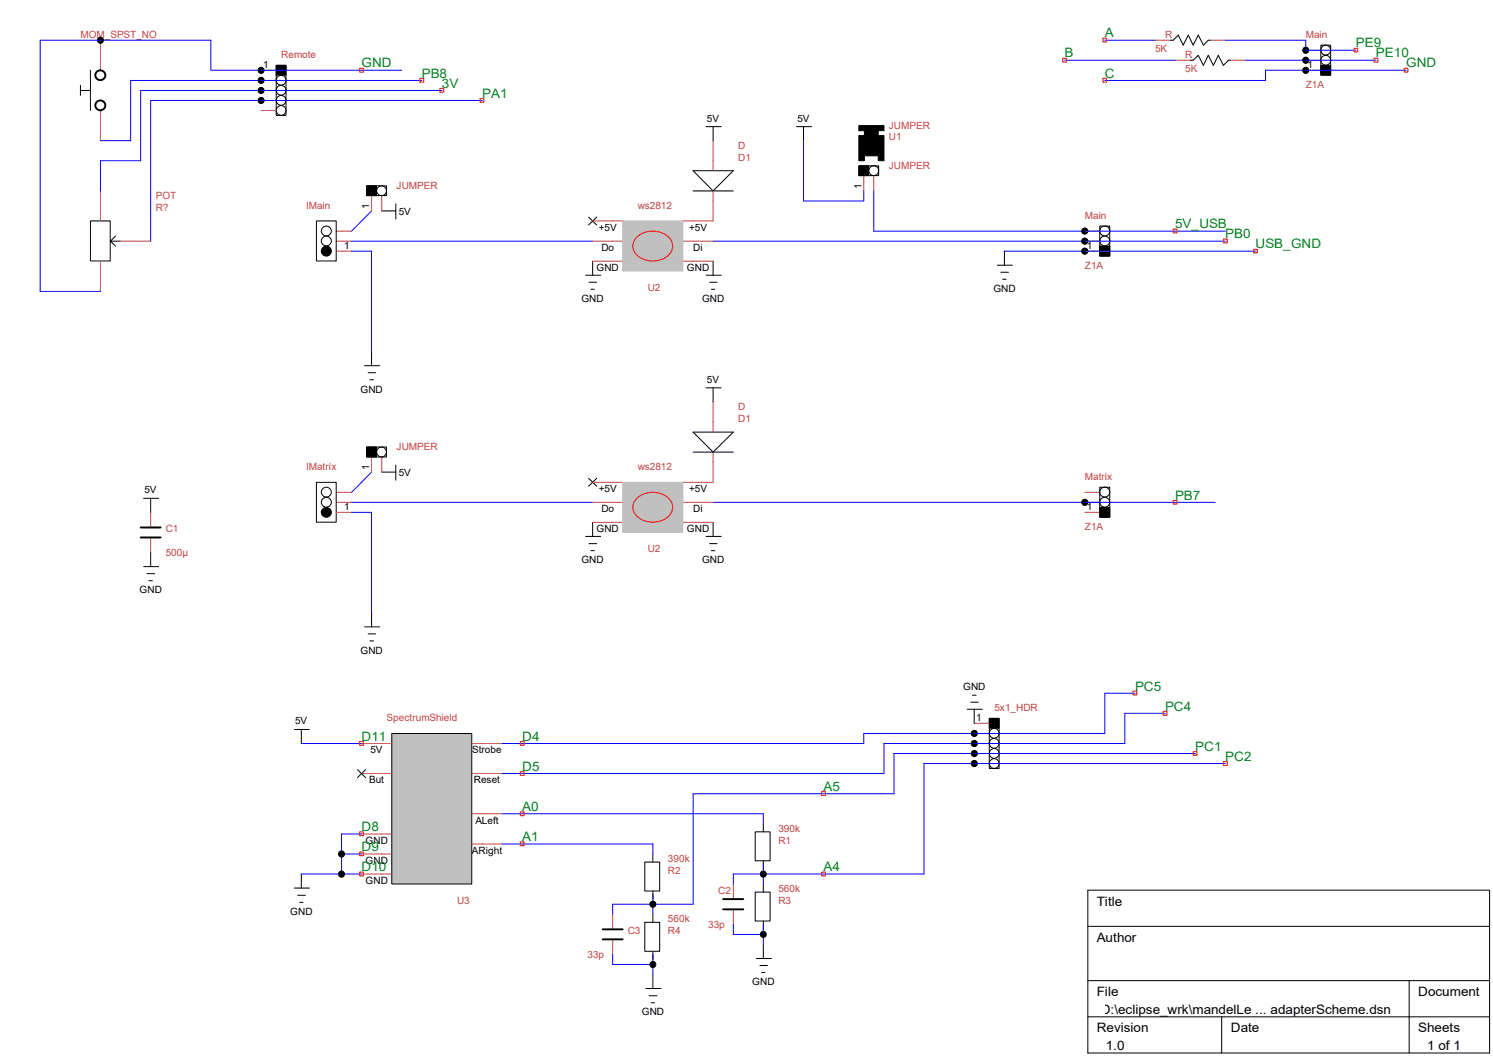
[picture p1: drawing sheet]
<svg xmlns="http://www.w3.org/2000/svg" width="297mm" height="210mm" viewBox="0 0 297 210" stroke-linecap="round" stroke-linejoin="round" font-family="sans-serif">
<path d="M141.9 28v6M141.9 38v5.9M66.9 46h3M66.9 48h3M66.9 50h3M30 101.9v3M30 106.9v3" fill="none" stroke="#c04040" stroke-width=".2"/>
<g fill="none" stroke="#000" stroke-width=".2">
<path d="M137.9 34h8l-4 4zM137.9 38h8M140.5 25.2h3M141.9 25.2v2.8M62.9 43.9h4v8h-4zM116.5 54.7h3M117.1 43.2l1.6 1.5M117.2 56.1h1.5M117.6 57.5h.6M117.9 51.9v2.8M118.7 43.2l-1.6 1.5M140.5 54.7h3"/>
<path d="M141.2 56.1h1.5M141.5 57.5h.7M141.9 51.9v2.8M72.5 72.7h3M73.2 74.1h1.5M73.6 75.5h.7M73.9 69.9v2.8M28.6 99.1h3M30 99.1v2.8M28.6 112.7h3M29.3 114.1h1.5M29.6 115.5h.7"/>
<path d="M30 109.9v2.8M128.3 171.4h2.9v5.8h-2.9zM129.9 169.8v1.6M129.9 177.2v1.6M150.2 165.4h3v5.8h-3zM150.2 177.4h3v5.8h-3zM151.8 163.8v1.6M151.8 171.2v1.6M151.8 175.9v1.5M128.3 183.4h2.9v5.8h-2.9zM129.9 181.8v1.6M129.9 189.2v1.6"/>
<path d="M151.8 183.2v1.6"/>
<circle cx="64.9" cy="47.9" r=".99"/>
<circle cx="64.9" cy="45.9" r=".99"/>
</g>
<circle cx="64.9" cy="49.9" r=".99" fill="#000" stroke="#000" stroke-width=".2"/>
<path d="M69.9 50h4v19.9M69.9 48h48" fill="none" stroke="#00f" stroke-width=".2"/>
<path d="M28 104.9h4M28 106.9h4" fill="none" stroke="#000" stroke-width=".38"/>
<path d="M77.9 145.9h16v29.9h-16z" fill-rule="evenodd" fill="#c0c0c0" stroke="#000" stroke-width=".2"/>
<g fill="none" stroke="#c04040" stroke-width=".2">
<path d="M20 8v6M51.9 14h3M51.9 16h3M51.9 18h3M51.9 20h3M229.8 8h3M233.8 12h3M240.8 8h3M244.8 12h3M259.8 14h3M259.8 12h3M259.8 10h3"/>
<path d="M20 22v6M20 38v5.9M51.9 22h3M73.9 38.9v3.1M75.9 38.9v3.1M171.8 35v3M173.8 35v3M20 51.9v6.1M24 48h6M117.9 48h6M117.9 43.9h6M117.9 51.9h6"/>
<path d="M135.9 48h6M135.9 43.9h6M135.9 51.9h6M215.8 50h3M215.8 48h3M215.8 46h3M141.9 79.9v6M66.9 97.9h3M66.9 99.9h3M73.9 90.9v3M75.9 90.9v3M117.9 99.9h6"/>
<path d="M117.9 95.9h6M135.9 99.9h6M141.9 89.9v6h-6M215.8 97.9h3M215.8 99.9h3M66.9 101.9h3M117.9 103.9h6M135.9 103.9h6M215.8 101.9h3M71.9 153.8h6M71.9 147.9h6M93.9 153.8h6"/>
<path d="M93.9 147.9h6M193.8 147.9h3M193.8 143.8h3M193.8 145.9h3M193.8 149.9h3M193.8 151.8h3M71.9 173.8h6M71.9 169.8h6M71.9 165.9h6M93.9 161.8h6M93.9 167.9h6M145.9 175.9v2.9"/>
<path d="M121.9 181.8v3M121.9 186.8v3M145.9 180.8v3"/>
</g>
<g fill="none" stroke="#00f" stroke-width=".2">
<path d="M79.9 14h-37.9v-6h-34v50h12M83.9 16h-57.9v12h-6M87.9 18h-59.9v14h-8v6M95.9 20h-65.9v28M211.8 12h22M219.8 8h10M243.8 8h16v2h9.9M247.8 12h25.9M279.7 14h-27.9v2h-32M159.9 28v12h11.9v-2M173.8 38v8h70M73.9 42l-4 4"/>
<path d="M141.9 48h101.9M199.8 50h50M69.9 99.9h48M73.9 93.9l-4 4M141.9 99.9h99.9M69.9 101.9h4v20M225.8 137.9h-6v8h-48v2h-71.9M59.9 147.9h12M231.8 141.9h-8v6h-47.9v5.9h-76M237.8 149.9h-60v8h-39.9v21.9h-16v2M243.8 151.8h-60v22h-37.9v2.1M59.9 173.8h12"/>
<path d="M67.9 169.8h4M71.9 165.9h-4v7.9M99.9 161.8h51.9v2M99.9 167.9h30v1.9M129.9 177.8v4M151.8 171.8v4.1M121.9 189.8v2h8M129.9 189.8v4M145.9 183.8v2h5.9M151.8 183.8v4"/>
</g>
<g fill="#000" stroke="#000" stroke-width=".2">
<path d="M170.9 33h1.9v1.9h-1.9z" fill-rule="evenodd"/>
<path d="M218.8 48.9h2v2h-2z" fill-rule="evenodd"/>
<path d="M196.8 142.9h2v1.9h-2z" fill-rule="evenodd"/>
</g>
<g fill="none" stroke="#000" stroke-width=".2">
<path d="M16 18h2M16 17v2M18 14v8M54.9 13h2v9.9h-2zM232.8 8h.6l1-1 1 2 1-2 1 2 1-2 1 2 1-1h.4M236.8 12h.6l1-1 1 2 1-2 1 2 1-2 1 2 1-1h.4M262.8 9h1.9v5.9h-1.9zM72.9 37h4v1.9h-4zM158.5 25.2h3M159.9 25.2v2.8M170.9 33h3.9v1.9h-3.9zM18 43.9h3.9v8h-3.9z"/>
<path d="M22 48h.1M22 48l1 .9M22 48h2M23 46.9l-1 1.1M75.9 42h2.8M78.7 40.6v3M198.4 52.7h3M199.1 54.1h1.5M199.5 55.5h.7M199.8 50v2.7M218.8 45h2v5.9h-2zM140.5 77.1h3"/>
<path d="M141.9 77.1v2.8M62.9 95.9h4v7.9h-4zM72.9 88.9h4v2h-4zM75.9 93.9h2.8M78.7 92.5v3M117.1 95.1l1.6 1.6M118.7 95.1l-1.6 1.6M137.9 85.9h8l-4 4zM137.9 89.9h8M218.8 96.9h2v6h-2zM116.5 106.7h3M117.2 108.1h1.5"/>
<path d="M117.6 109.5h.6M117.9 103.9v2.8M140.5 106.7h3M141.2 108.1h1.5M141.5 109.5h.7M141.9 103.9v2.8M72.5 124.7h3M73.2 126.1h1.5M73.6 127.5h.7M73.9 121.9v2.8M193.1 139.7h1.5M193.5 138.3h.7"/>
<path d="M58.5 145.1h3.1M59.9 145.1v2.8M71.1 153.1l1.6 1.5M72.7 153.1l-1.6 1.5M192.4 141.1h3M193.8 141.1v2.7M196.8 142.9h2v9.9h-2zM58.5 176.6h3.1M59.2 178.1h1.5M59.6 179.5h.7M59.9 173.8v2.8M216.4 177h79.9v32.4h-79.9z"/>
<path d="M128.5 196.6h3M129.2 198h1.5M129.5 199.4h.7M129.9 193.8v2.8M150.5 190.6h3M151.2 192h1.5M151.5 193.4h.7M151.8 187.8v2.8M216.4 184.2h79.9M216.4 195h79.9M280.3 195v14.4M216.4 202.2h79.9"/>
<path d="M243 202.2v7.2"/>
<circle cx="55.9" cy="16" r=".97"/>
<circle cx="55.9" cy="17.9" r=".97"/>
<circle cx="55.9" cy="20" r=".97"/>
<circle cx="263.7" cy="12" r=".97"/>
<circle cx="263.7" cy="10" r=".97"/>
<circle cx="55.9" cy="22" r=".97"/>
<circle cx="75.9" cy="37.9" r=".97"/>
<circle cx="173.8" cy="34" r=".97"/>
<circle cx="219.8" cy="47.9" r=".99"/>
<circle cx="219.8" cy="45.9" r=".99"/>
<circle cx="64.9" cy="97.9" r=".99"/>
<circle cx="64.9" cy="99.9" r=".99"/>
<circle cx="75.9" cy="89.9" r=".97"/>
<circle cx="219.8" cy="97.9" r=".99"/>
<circle cx="219.8" cy="99.9" r=".99"/>
<circle cx="197.8" cy="151.8" r=".97"/>
<circle cx="197.8" cy="149.8" r=".97"/>
<circle cx="197.8" cy="147.8" r=".97"/>
<circle cx="197.8" cy="145.8" r=".97"/>
</g>
<g fill="none" stroke="#000" stroke-width=".38">
<path d="M143.8 178.8h4.1M119.9 184.8h4M119.9 186.8h4M143.8 180.8h4.1"/>
<circle cx="20" cy="15" r=".99"/>
<circle cx="20" cy="21" r=".99"/>
</g>
<g fill="#000" stroke="#000" stroke-width=".2">
<path d="M54.9 13h2v1.9h-2zM262.8 13h1.9v1.9h-1.9zM72.9 37h2v1.9h-2zM170.9 25h4.6a.38 .38 0 0 1 .4 .2 .38 .38 0 0 1 0 .4 .28 .28 0 0 1-.1 .4 .28 .28 0 0 1-.4 0h-.1a.35 .35 0 0 0-.5 0 .35 .35 0 0 0-.1 .4v.2a.27 .27 0 0 0 .1 .4 .27 .27 0 0 0 .3 0h.2a.36 .36 0 0 1 .4 0 .36 .36 0 0 1 .2 .4v4.6h-.6a.34 .34 0 0 1-.4 0 .34 .34 0 0 1-.2-.3v-.3a.37 .37 0 0 0-.1-.4 .37 .37 0 0 0-.5 0h-1.7a.35 .35 0 0 0-.5 .1 .35 .35 0 0 0 .1 .4v.5h-1.1v-5h.4a.38 .38 0 0 0 .4 0 .38 .38 0 0 0 .3-.3 .45 .45 0 0 0 0-.6 .45 .45 0 0 0-.6-.1h-.1a.33 .33 0 0 1-.4 0 .33 .33 0 0 1 0-.5zM72.9 88.9h2v2h-2zM218.8 100.9h2v2h-2z"/>
<circle cx="20" cy="8" r=".6"/>
<circle cx="51.9" cy="18" r=".6"/>
<circle cx="51.9" cy="20" r=".6"/>
<circle cx="51.9" cy="14" r=".6"/>
<circle cx="51.9" cy="16" r=".6"/>
<circle cx="259.7" cy="12" r=".6"/>
<circle cx="259.7" cy="10" r=".6"/>
<circle cx="259.7" cy="14" r=".6"/>
<circle cx="215.8" cy="46" r=".61"/>
<circle cx="215.8" cy="48" r=".61"/>
<circle cx="215.8" cy="50" r=".61"/>
<circle cx="215.8" cy="99.9" r=".61"/>
<circle cx="64.9" cy="101.9" r=".99"/>
<circle cx="193.8" cy="147.9" r=".61"/>
<circle cx="193.8" cy="149.9" r=".61"/>
<circle cx="193.8" cy="151.8" r=".61"/>
<circle cx="193.8" cy="145.9" r=".61"/>
<circle cx="67.9" cy="173.8" r=".6"/>
<circle cx="67.9" cy="169.8" r=".6"/>
<circle cx="129.9" cy="179.8" r=".6"/>
<circle cx="151.8" cy="173.8" r=".6"/>
<circle cx="129.9" cy="191.8" r=".6"/>
<circle cx="151.8" cy="185.8" r=".6"/>
</g>
<g fill="#c0c0c0" stroke="#c0c0c0" stroke-width=".2">
<path d="M123.9 43.9h11.9v10h-11.9z"/>
<path d="M123.9 95.9h11.9v10h-11.9z"/>
</g>
<g fill="none" stroke="#f00" stroke-width=".2">
<path d="M71.5 13.6h.8v.8h-.8zM83.5 15.6h.8v.7h-.8zM87.5 17.6h.8v.7h-.8zM95.5 19.6h.8v.7h-.8zM211.4 11.6h.8v.8h-.8zM219.4 7.6h.7v.7h-.7zM219.4 15.6h.7v.7h-.7zM269.4 9.6h.7v.7h-.7zM273.3 11.6h.8v.8h-.8zM279.4 13.6h.7v.8h-.7zM126.6 47.3a4.7 4.7 0 0 1 6.9 .5 2.76 2.76 0 0 1-2.1 3.9 4.5 4.5 0 0 1-5.2-1.6 2.34 2.34 0 0 1 .4-2.8zM233.4 45.6h.7v.7h-.7z"/>
<path d="M243.4 47.5h.7v.8h-.7zM249.4 49.6h.7v.7h-.7zM126.6 99.2a4.7 4.7 0 0 1 6.9 .5 2.76 2.76 0 0 1-2.1 3.9 4.5 4.5 0 0 1-5.2-1.6 2.34 2.34 0 0 1 .4-2.8zM233.4 99.5h.7v.7h-.7zM225.4 137.5h.7v.7h-.7zM71.5 147.4h.8v.8h-.8zM103.5 147.4h.8v.8h-.8zM103.5 153.5h.8v.7h-.8zM163.4 157.4h.8v.8h-.8zM231.4 141.5h.8v.7h-.8zM237.4 149.5h.7v.7h-.7zM243.4 151.5h.7v.7h-.7z"/>
<path d="M71.5 165.4h.8v.8h-.8zM71.5 169.5h.8v.7h-.8zM71.5 173.4h.8v.8h-.8zM103.5 161.5h.8v.7h-.8zM103.5 167.4h.8v.8h-.8zM163.4 173.4h.8v.8h-.8z"/>
</g>
<g font-size="2.6" fill="#008020">
<text x="211.8" y="11.4">B</text>
<text x="219.8" y="7.5">A</text>
<text x="269.7" y="9.4">PE9</text>
<text x="273.7" y="11.4">PE10</text>
<text x="71.9" y="13.4">GND</text>
<text x="83.9" y="15.5">PB8</text>
<text x="87.9" y="17.4">3V</text>
<text x="219.8" y="15.5">C</text>
<text x="279.7" y="13.4">GND</text>
<text x="95.9" y="19.4">PA1</text>
<text x="233.8" y="45.4">5V_USB</text>
<text x="243.8" y="47.4">PB0</text>
<text x="249.8" y="49.4">USB_GND</text>
<text x="233.8" y="99.4">PB7</text>
<text x="225.8" y="137.3">PC5</text>
<text x="231.8" y="141.3">PC4</text>
<text x="71.9" y="147.3">D11</text>
<text x="103.9" y="147.3">D4</text>
<text x="237.8" y="149.3">PC1</text>
<text x="103.9" y="153.3">D5</text>
<text x="243.8" y="151.3">PC2</text>
<text x="103.9" y="161.3">A0</text>
<text x="163.8" y="157.3">A5</text>
<text x="71.9" y="165.3">D8</text>
<text x="103.9" y="167.3">A1</text>
<text x="71.9" y="169.3">D9</text>
<text x="71.9" y="173.3">D10</text>
<text x="163.8" y="173.3">A4</text>
</g>
<g font-size="2.6">
<text x="218.2" y="180.1">Title</text>
<text x="218.2" y="187.3">Author</text>
<text x="218.2" y="198.1">File</text>
<text x="219" y="201.7">D:\eclipse_wrk\mandelLe ... adapterScheme.dsn</text>
<text x="282.1" y="198.1">Document</text>
<text x="218.2" y="205.3">Revision</text>
<text x="220" y="208.9">1.0</text>
<text x="244.9" y="205.3">Date</text>
<text x="282.2" y="205.3">Sheets</text>
<text x="283.9" y="208.9">1 of 1</text>
</g>
<g font-size="2" fill="#c04040">
<text x="16" y="7.6">MOM_SPST_NO</text>
<text x="56" y="11.6">Remote</text>
<text x="229.8" y="10.4">5K</text>
<text x="231.8" y="7.6">R</text>
<text x="235.8" y="11.6">R</text>
<text x="259.8" y="7.6">Main</text>
<text x="235.8" y="14.4">5K</text>
<text x="259.8" y="17.6">Z1A</text>
<text x="146.9" y="29.5">D</text>
<text x="176.8" y="27.9">U1</text>
<text x="176.8" y="25.6">JUMPER</text>
<text x="146.9" y="32">D1</text>
<text x="176.8" y="33.5">JUMPER</text>
<text x="31" y="42">R?</text>
<text x="31" y="39.5">POT</text>
<text x="61" y="41.5">lMain</text>
<text x="78.9" y="37.5">JUMPER</text>
<text x="126.9" y="41.5">ws2812</text>
<text x="215.8" y="43.5">Main</text>
<text x="215.8" y="53.5">Z1A</text>
<text x="128.9" y="57.9">U2</text>
<text x="146.9" y="83.9">D1</text>
<text x="146.9" y="81.5">D</text>
<text x="78.9" y="89.5">JUMPER</text>
<text x="61" y="93.5">lMatrix</text>
<text x="126.9" y="93.5">ws2812</text>
<text x="215.8" y="95.5">Matrix</text>
<text x="33" y="105.9">C1</text>
<text x="215.8" y="105.5">Z1A</text>
<text x="33" y="110.7">500µ</text>
<text x="128.9" y="109.9">U2</text>
<text x="76.9" y="143.4">SpectrumShield</text>
<text x="197.8" y="141.4">5x1_HDR</text>
<text x="154.9" y="167.8">R1</text>
<text x="154.9" y="165.4">390k</text>
<text x="132.9" y="173.8">R2</text>
<text x="132.9" y="171.4">390k</text>
<text x="90.9" y="179.8">U3</text>
<text x="142.9" y="177.8">C2</text>
<text x="154.9" y="179.8">R3</text>
<text x="154.9" y="177.4">560k</text>
<text x="124.9" y="185.8">C3</text>
<text x="132.9" y="185.8">R4</text>
<text x="132.9" y="183.4">560k</text>
<text x="140.9" y="184.6">33p</text>
<text x="116.9" y="190.6">33p</text>
</g>
<g font-size="2">
<text x="52.4" y="13.5">1</text>
<text x="260.1" y="13.5">1</text>
<text x="140.6" y="24.2">5V</text>
<text x="158.6" y="24.2">5V</text>
<text x="73.4" y="41.6" transform="rotate(-90 73.4 41.6)">1</text>
<text x="171.4" y="37.5" transform="rotate(-90 171.4 37.5)">1</text>
<text x="79.3" y="42.7">5V</text>
<text x="119.1" y="45.9">+5V</text>
<text x="137.1" y="45.9">+5V</text>
<text x="68.5" y="49.5">1</text>
<text x="118.7" y="53.9">GND</text>
<text x="119.6" y="49.9">Do</text>
<text x="136.7" y="53.9">GND</text>
<text x="137.9" y="49.9">Di</text>
<text x="216.2" y="49.5">1</text>
<text x="197.6" y="58.1">GND</text>
<text x="115.7" y="60.1">GND</text>
<text x="139.7" y="60.1">GND</text>
<text x="140.6" y="76.1">5V</text>
<text x="71.7" y="78.1">GND</text>
<text x="73.4" y="93.5" transform="rotate(-90 73.4 93.5)">1</text>
<text x="79.3" y="94.7">5V</text>
<text x="28.7" y="98.1">5V</text>
<text x="68.5" y="101.5">1</text>
<text x="119.1" y="97.8">+5V</text>
<text x="119.6" y="101.9">Do</text>
<text x="137.1" y="97.8">+5V</text>
<text x="137.9" y="101.9">Di</text>
<text x="216.2" y="101.5">1</text>
<text x="118.7" y="105.8">GND</text>
<text x="136.7" y="105.8">GND</text>
<text x="115.7" y="112">GND</text>
<text x="139.7" y="112">GND</text>
<text x="27.8" y="118">GND</text>
<text x="71.7" y="130">GND</text>
<text x="191.6" y="137.2">GND</text>
<text x="194.2" y="143.4">1</text>
<text x="58.7" y="144.1">5V</text>
<text x="73.7" y="149.8">5V</text>
<text x="93.9" y="149.8">Strobe</text>
<text x="73.4" y="155.8">But</text>
<text x="94.3" y="155.8">Reset</text>
<text x="72.7" y="167.8">GND</text>
<text x="94.6" y="163.8">ALeft</text>
<text x="72.7" y="171.8">GND</text>
<text x="93.9" y="169.8">ARight</text>
<text x="72.7" y="175.8">GND</text>
<text x="57.7" y="181.9">GND</text>
<text x="149.6" y="196">GND</text>
<text x="127.7" y="201.9">GND</text>
</g>
</svg>
